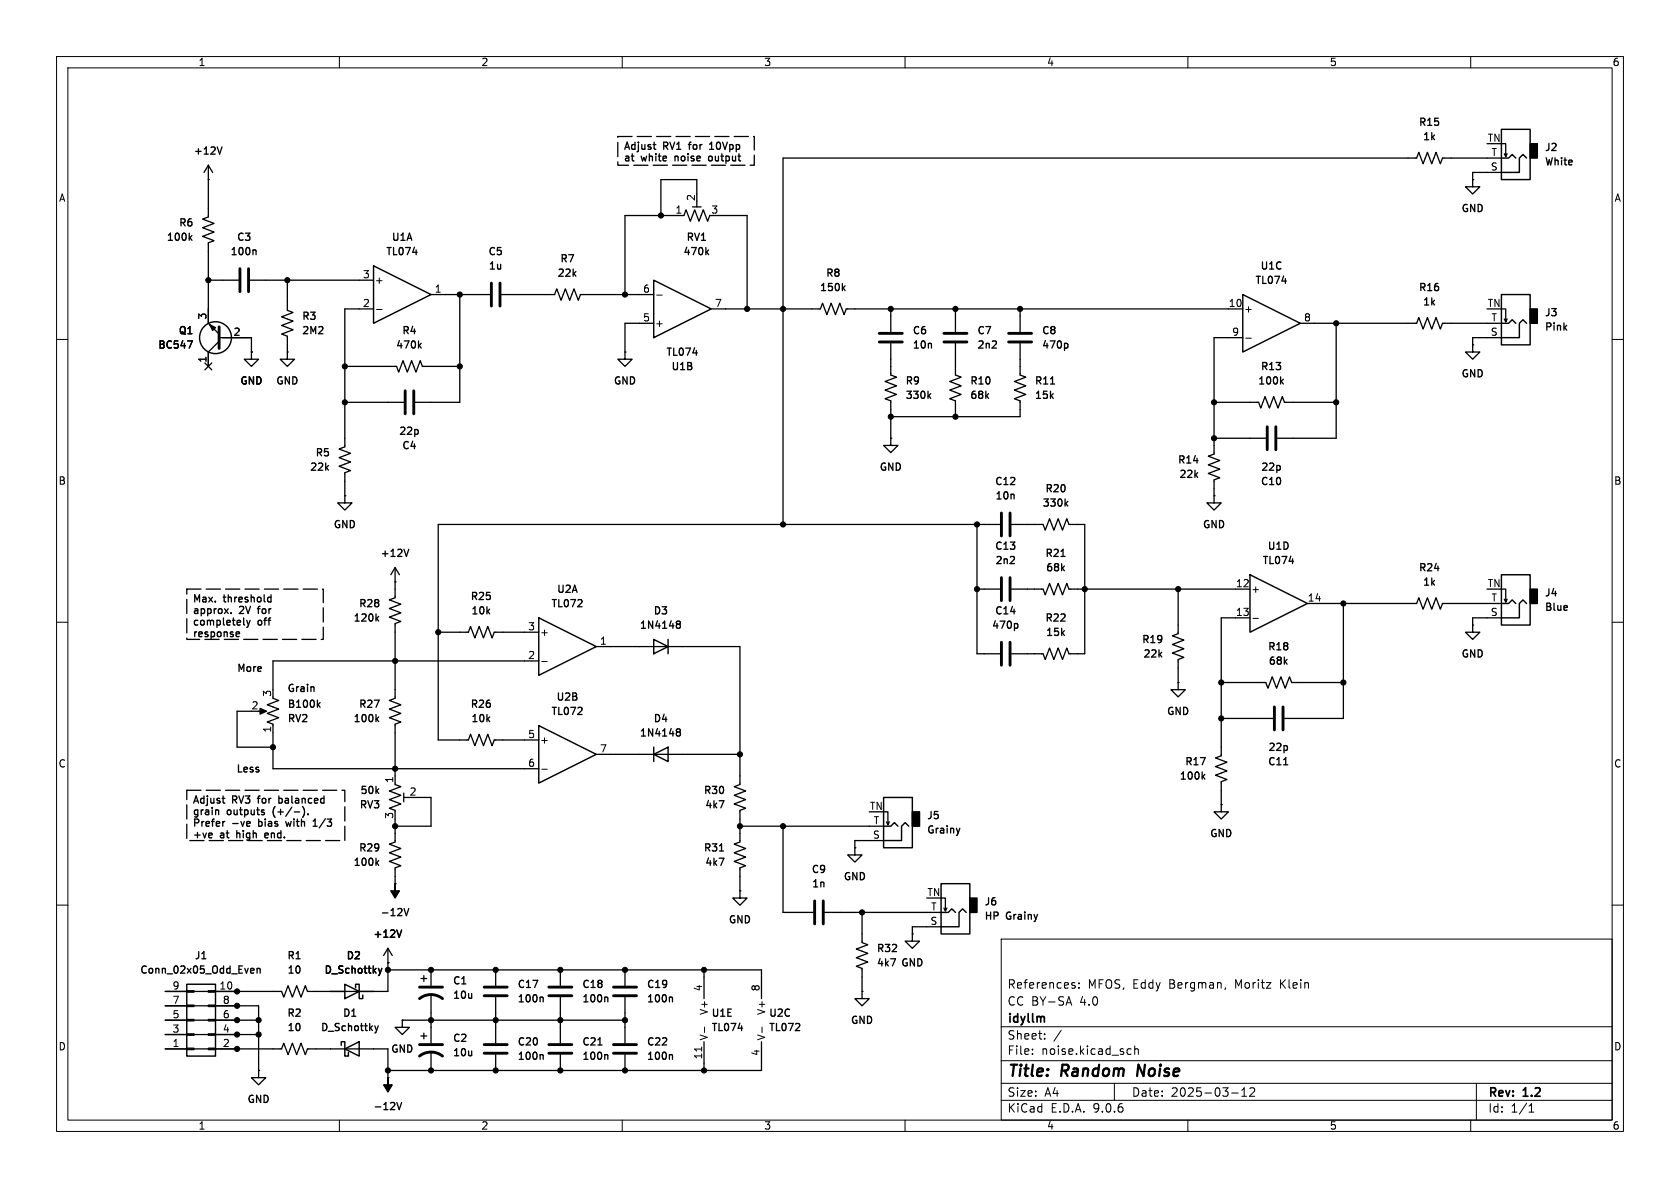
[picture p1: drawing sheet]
<svg xmlns="http://www.w3.org/2000/svg" width="297mm" height="210mm" viewBox="0 0 297 210" stroke-linecap="round" stroke-linejoin="round" font-family="sans-serif">
<g fill="none" stroke="#000" stroke-width=".18">
<path d="M10 10h277v190h-277zM12 12h273v186h-273zM60 10v2M110 10v2M160 10v2M210 10v2M260 10v2M66.6 54.7h.9M116.1 52.2h1M220.2 59.8h1M10 60h2M285 60h2"/>
<path d="M10 110h2M95.8 116.9h.9M221.5 109.3h1M285 110h2M95.8 136h.9M10 160h2M177 166h108v32h-108zM188.6 177.3h.7M189 176.2l.5 1.5M189.7 174.2l.3 .1 .1 .2-.2 .2h-.3M189.7 173.7l.3 .1M190.7 174.6v.1"/>
<path d="M190.7 173.8v.1M216.7 174.6l-.2 .3M285 160h2M60 198v2M110 198v2M124 185.1v.7M124.6 181.6v.9M134.7 181.6v.9M160 198v2M177 194.5h108M177 191.5h108M177 187.5h108"/>
<path d="M177 181.5h108M182.5 186.3v.1M182.5 185.5v.1M184.7 183.6v.1M184.7 182.8v.1M187.6 182.1l-1.3 2M197 191.5v3M199.5 185.4l.5 .1M200 186.3l-.5 .1M200.6 185.5l.2-.1 .4 .1v.9M200.6 184.9v1.5M210 198v2"/>
<path d="M217.7 193.2h1.2M219.5 193.8h.9M219.5 192.7l.5-.4v1.5M221 192.4l.5-.1 .2 .1 .1 .3-.9 1.1h.9M260 198v2M261 191.5v6.5M270.3 196.6h.9M270.3 195.5l.4-.4v1.5"/>
</g>
<path d="M201.3 188.2l-.3 2" fill="none" stroke="#000" stroke-width=".4"/>
<g fill="none" stroke="#000" stroke-width=".51">
<path d="M38.7 57.8v3.8M42.4 47.5v4.1M43.9 47.5v4.1M86.9 50v4.1M88.4 50v4.1M155.4 58.9h4.1M166.9 58.9h4M178.3 58.9h4.1M71.6 69.1v4.1M73.2 69.1v4.1M155.4 60.5h4.1M166.9 60.5h4"/>
<path d="M178.3 60.5h4.1M224 75.4v4.1M225.6 75.4v4.1M177 90.7v4M178.6 90.7v4M177 102.1v4.1M177 113.5v4.1M178.6 102.1v4.1M178.6 113.5v4.1M225.3 125v4M226.8 125v4M144 159.3v4"/>
<path d="M145.5 159.3v4M74.2 176.5a3.3 3.3 0 0 1 4 0M74.2 174.5h4M85.6 176h4.1M85.6 174.5h4.1M97 176h4.1M97 174.5h4.1M108.5 176h4M108.5 174.5h4M74.2 186.7a3.3 3.3 0 0 1 4 0M74.2 184.7h4M85.6 186.2h4.1"/>
<path d="M85.6 184.7h4.1M97 186.2h4.1M97 184.7h4.1M108.5 186.2h4M108.5 184.7h4"/>
</g>
<g fill="none" stroke="#000" stroke-width=".23">
<path d="M36.8 31.8h.1M36.8 29.2v9.2l-1 .3 2 .8-2 .8 2 .7-2 .8 2 .7-1 .4v14.3l1.9 1.9M36.8 29.2l-.7 1.3M36.8 29.2l.8 1.3M39.2 26l-.4 1.2M110.4 26.4l.5-1.3 .4 1.3M111.8 27.2v1.1M112.3 25.1v1.3M112.9 25.1l-.1 .1M112.9 25.1v.1M112.9 25.1v.2M114.8 27.2v1.2"/>
<path d="M115.5 25.6h.4M115.6 25.1v1.1l.3 .2M115.9 27.2h.1M115.9 27.2v.1M116.6 27.2v1.1M117.9 25.2l-.6-.1v1.3M118.4 25.1l.4 1.3 .5-1.3M119.9 25.3l.1-.2v1.3M121.6 27.2h.1M121.6 27.2v.1M122.2 25.1l-.3 .1M122.4 36.6h1.6"/>
<path d="M123.2 34.3v-2.5h-6.4v6.3M123.2 35.6v1M125.4 26.4h.8M125.4 25.5l.4-.4v1.3M125.5 38.1l-.4 1-.8-2-.7 2-.8-2-.8 2-.7-2-.4 1h-10.4v14M125.7 27.6l-.3 .1-.1 .1v.5l.4 .1M126.8 25.2h.4M127 38.1h5.1v16.5M127.6 27.2v1.1M127.7 25.1l.5 1.3 .4-1.3M130.6 27.2v1.1M260.3 31.8v1.2h1.3l-1.3 1.3-1.2-1.3h1.2"/>
<path d="M260.3 31.8h.1M265.4 27.9h-10.4l-.4 1.1-.7-2.1-.8 2.1-.8-2.1-.7 2.1-.8-2.1-.4 1h-112v64.8M265.4 25.4h.8v2.3l.2-.5M265.4 30.5h-5.1v1.3M265.9 27.2l.3 .5M33.6 42l.3 .5M33.9 41.6l-.4 .5M36.8 49.5h5.4M38.7 59.7h5.7v2.5M44.2 49.5h21.8M44.9 44.2l.4 .2v.6M50.8 49.5v5.4l1 .3-2 .8 2 .8-2 .7 2 .8-2 .8 1 .3v2.8"/>
<path d="M66 54.6h-5v24.4l-1.1 .4 2.1 .7-2.1 .8 2.1 .8-2.1 .7 2.1 .8-1 .4v4M73 44.6h.8M76.2 52.1h10.4M81.3 52.1v19h-7.9M88.6 52.1h9.4l.4-1 .8 2 .7-2 .8 2 .8-2 .7 2 .4-1h13M115.6 57.2h-5.1v5M124.9 44.5l.4 .5M125.3 44.2l-.5 .5M125.7 54.6h19.3l.4-1 .8 2 .7-2 .8 2 .8-2 .7 2 .4-1h70.1M149 50.9l.4 .5M149.4 50.5l-.5 .5M157.5 54.6v4.1"/>
<path d="M168.9 54.6v4.1M180.3 54.6v4.1M219.7 59.7h-5.1v20.6l-1 .3 2 .8-2 .8 2 .7-2 .8 2 .8-1 .3v2.8M226.6 49.7h.8M229.9 57.2h20.5l.4-1.1 .8 2.1 .7-2.1 .8 2.1 .8-2.1 .7 2.1 .4-1h10.4M236.2 57.2v20.3h-10.4M265.4 54.6h.8v2.3l.2-.5M265.4 59.7h-5.1v1.3M265.9 56.4l.3 .5M33.2 60.3h.8l-.5 1.2M36.2 64.2l1.2 1.2M37.4 64.2l-1.2 1.2"/>
<path d="M38.7 60.3l-1.9 1.9v2.6M44.4 62.2v1.3h1.3l-1.3 1.3-1.2-1.3h1.2M44.4 62.2h.1M50.8 62.2v1.3h1.3l-1.3 1.3-1.3-1.3h1.3M50.8 62.2h.1M61 64.8h9.1l.4 1 .7-2 .8 2 .8-2 .7 2 .8-2 .4 1h6.6M61 71.1h10.4M73.9 76v.7M74.1 61.1l.4 .4M74.5 60.7l-.5 .5M110.5 62.2v1.3h1.3l-1.3 1.3-1.3-1.3h1.3M110.5 62.2h.1"/>
<path d="M122.5 62.4h.8M157.5 77.5v1.2h1.2l-1.2 1.3-1.3-1.3h1.3M157.5 77.5h.1M157.5 60.7v5.6l1 .4-2 .7 2 .8-2 .8 2 .7-2 .8 1 .4v6.6M164.2 69.9l.3 .5M164.5 69.6l-.4 .5M164.6 60.7l.1 .8M168.9 60.7v5.6l1 .4-2 .7 2 .8-2 .8 2 .7-2 .8 1 .4v2.8M175.4 61.5h.8M176.1 60.4v.4M180.3 60.7v5.6l1.1 .4-2.1 .7 2.1 .8-2.1 .8 2.1 .7-2.1 .8 1 .4v2.8h-22.8M185.7 67.9h.7"/>
<path d="M188.3 60.7h.4l.1 .2-.1 .5-.4 .1M214.6 71.1h7.9l.4 1 .7-2 .8 2 .8-2 .7 2 .8-2 .4 1h9.1M214.6 77.5h9.2M226.5 67.4l.4 .5M226.9 67l-.5 .5M260.3 61v1.2h1.3l-1.3 1.3-1.2-1.3h1.2M260.3 61h.1M61 87.6v1.3h1.2l-1.2 1.3-1.3-1.3h1.3M61 87.6h.1M72.3 97.1l-.5 1.3M172.7 92.7v22.9h4.1M176.8 92.7h-99.3v38.1h5.3l.4-1 .7 2 .8-2 .8 2 .7-2 .8 2 .4-1h7.8"/>
<path d="M178.6 99.6h.7M178.8 92.7h5.6l.4 1 .7-2 .8 2 .8-2 .7 2 .8-2 .4 1h2.8v22.9h-2.8l-.4-1-.8 2-.7-2-.8 2-.8-2-.7 2-.4-1h-5.6M179.2 87.4l.1 .8M179.3 98.5v.4M187.6 98.4h.7M188.4 89l.4 .5M188.8 88.6l-.5 .5M214.6 87.6v1.3h1.3l-1.3 1.3-1.2-1.3h1.2M214.6 87.6h.1M226.3 82.4v.6M227.9 99.2h.8M34.4 106.4v-1.3l.4 .9 .5-.9v1.3"/>
<path d="M39.5 109.2v1.1M39.6 105.1v1.1M39.7 107.6l.7 .9M40.4 107.6l-.7 .9M40.4 105.1v1.3M40.8 108.3v.2M41.3 109.2v1.1M41.7 112.4l.2 .1h.4M43.1 109.2v1.1l.2 .2M43.4 107.2l.5 1.3 .4-1.3M43.6 109.7l.3 .8M43.9 110.5l-.3 .4"/>
<path d="M44.2 109.7l-.3 .8M44.4 105.1v1.3M46.7 105.1v1.1M47.4 106.3l.1 .1h.4M47.9 105.1v1.3M47.9 105.6h-.4l-.1 .1M66.6 109.3l.4 .5M67 108.9l-.5 .5M69.8 100.3v5.4l-1 .3 2.1 .8-2.1 .8 2.1 .7-2.1 .8 2.1 .8-1.1 .3v13.2l-1 .4 2.1 .8-2.1 .7 2.1 .8-2.1 .8 2.1 .7-1.1 .4v10.4M69.8 102.9h.1M69.8 100.3l-.7 1.3M69.8 100.3l.8 1.3"/>
<path d="M77.5 111.8h5.3l.4-1.1 .7 2.1 .8-2.1 .8 2.1 .7-2.1 .8 2.1 .4-1h7.8M95.2 116.8h-46.9v5.1M102.1 107.3h.8M102.8 106.1v.4M105.4 114.3h25.4v24.4l-1 .4 2 .7-2 .8 2 .8-2 .7 2 .8-1 .4v5.5l-1 .4 2 .8-2 .7 2 .8-2 .8 2 .7-1 .4v4.1M119.6 109.9l.2-.1 .4 .1 .1 .2-.3 .2M119.6 110.2l.2 .1M119.8 110.3h.2M119.8 110.3l-.2 .2M120 110.3l.3 .3-.1 .3-.2 .2-.4-.2M172.7 104.1h4.1M178.8 104.1h5.6l.4 1.1 .7-2.1 .8 2.1 .8-2.1 .7 2.1 .8-2.1 .4 1h32"/>
<path d="M179.5 110.2l.3 .1 .1 .2v.4l-.4 .2M208.3 104.1v7.9l-1 .4 2 .8-2 .7 2 .8-2 .7 2 .8-1 .4v4.1M221 109.2h-5.1v24.4l-1 .4 2 .7-2 .8 2 .8-2 .7 2 .8-1 .4v4M231.1 106.7h19.3l.4-1 .8 2 .7-2 .8 2 .8-2 .7 2 .4-1h10.4M237.5 106.7v20.3h-10.4M260.3 110.5v1.3h1.3l-1.3 1.2-1.2-1.2h1.2M260.3 110.5h.1M265.4 104.1h.8v2.3l.2-.5M265.4 109.2h-5.1v1.3M265.9 105.9l.3 .5M277 107.1l.1 .2-.6 .2M44.4 125.7h-2.5v6.4h6.4"/>
<path d="M45.7 125.7h1M48.3 123.4l1 .4-2.1 .8 2.1 .7-2.1 .8 2.1 .8-2.1 .7 1.1 .4v7.9h46.9M55.5 121.5v.7M56.2 124.6l.4 .4M56.6 124.2l-.5 .5M66.6 127.1l.4 .5M67 126.7l-.5 .5M69.8 138.7l1.1 .4-2.1 .7 2.1 .8-2.1 .8 2.1 .7-2.1 .8 1 .4v.2M102.1 126.3h.8M102.8 125.2v.4M105.4 133.4h25.4M119.6 129.3l.2 .1"/>
<path d="M119.6 129l.2-.2 .4 .1 .1 .2-.3 .3M119.8 129.4h.2M119.8 129.4l-.2 .1M120 129.4l.3 .2-.1 .4-.2 .1-.4-.1M208.3 120.7v1.2h1.2l-1.2 1.3-1.3-1.3h1.3M208.3 120.7h.1M212.6 137.3l.4 .4M213 136.9l-.5 .5M215.9 120.7h7.9l.4 1 .7-2.1 .8 2.1 .7-2.1 .8 2.1 .8-2.1 .3 1.1h9.2M215.9 127h9.1M226.9 135.2h.8M227.5 131.9v.6"/>
<path d="M34.2 142l.5-1.3 .4 1.3M34.4 144.8v1.3M34.9 147.1v1M36.1 140.7v1.3M36.7 140.7l-.1 .1M36.7 140.7v.1M37.4 148l-.1 .1M37.4 147.3l.1 .3-.6 .1M38.7 143.4v.6M39.3 141.1h.4M39.4 140.7v1.1l.3 .2M39.7 145.2l-.3 .3"/>
<path d="M40.2 146.8v1.1M41.7 140.8l-.6-.1v1.3M41.9 146.8v1.3M42.2 140.7l.4 1.3 .5-1.3M42.5 142.7v1.1M43.4 140.7h.8l-.5 .5M44.2 146l-.2 .1M44.2 145.5l-.6 .1M44.8 146.8v1.3M45.6 142.7v1.1M45.7 144.8v1.3M46 140.7l-.3 .1"/>
<path d="M46.4 143.6l.3 .1 .1 .1-.2 .2h-.3M46.9 147.3l-.1 .6 .2 .2h.2M46.9 144.8l-.1 .1M46.9 144.8v.1M47.4 147.6l-.6 .1M49.3 141.9l.4 .1M49.3 140.7v1.3M49.7 146.8v1.3M49.7 141.1l-.4 .1M50.5 145.2l.3 .9 .2-.6M51.6 140.7v1.1M51.6 142.7l-1.1 1.6"/>
<path d="M52 143.5h1M52.6 144.8v1.1M53.3 144.8v1.3M53.8 143.1v.9l-.3 .5M54.4 143.9v.1M55.3 146.1h.8M55.3 145.2l.4-.4v1.3M57.3 140.7v1.3M57.5 144.7l-1.1 1.7M66.6 152.5l.4 .5M67 152.1l-.5 .5M69.8 156.2h.1"/>
<path d="M69.8 144.8v4l-1 .4 2.1 .8-2.1 .7 2.1 .8-2.1 .8 2.1 .7-1.1 .4v2.8M71.4 140.2v1.5M71.4 141h1M73.7 141h2.5v5.1h-6.4M127.1 141.5h.9l-.6 1.3M127.1 151.7h.9l-.6 1.3M127.2 150.4h.7M130.8 157.5v1.3h1.3l-1.3 1.2-1.3-1.2h1.3M130.8 157.5h.1M130.8 146.1h25.4M138.4 146.1v15.2h5.4M151.1 149.9v1.2h1.3l-1.3 1.3-1.2-1.3h1.2"/>
<path d="M151.1 149.9h.1M156.2 143.5h.8v2.3l.2-.5M156.2 148.6h-5.1v1.3M156.7 145.3l.3 .5M166.4 158.8h.7v2.2l.3-.5M169.7 146.4l-.3 .9M215.9 142.2v1.3h1.3l-1.3 1.3-1.3-1.3h1.3M215.9 142.2h.1M29.2 177.8h16.5v11.4M33 177.7h1.3v.2h-1.3zM33 175.1h1.3v.3h-1.3zM35.7 169.5h.7"/>
<path d="M36.8 177.7h1.3v.2h-1.3zM36.8 175.1h1.3v.3h-1.3zM44.5 171.2h.3l.1 .3-.6 .1M44.8 172h-.3M45.4 171.3l.2-.1h.3l.1 .8M45.4 171.2v.8M66.9 171.2l.3 .8M67.2 172l-.3 .4M67.5 171.2l-.3 .8M68.6 170.2h.1M68.6 167.6v7.7h-14.2l-.4-1.1-.8 2.1-.7-2.1-.8 2.1-.8-2.1-.7 2.1-.4-1h-20.6M68.6 171.5h66v5"/>
<path d="M68.6 167.6l-.8 1.3M68.6 167.6l.7 1.3M71 164.4l-.4 1.3M71.4 160.6l.4 1.3 .5-1.3M74.4 173h1M74.9 172.5v1M76.2 171.5v2.7M76.2 175.8v8.6M83.4 175.6v.9M83.4 176.3l-.1 .1M87.6 171.5v2.7M87.6 176.3v8.1"/>
<path d="M95.7 176.3l.3 .1v.7M99.1 171.5v2.7M99.1 176.3v8.1M107.1 176.3l.4 .1v.7M110.5 171.5v2.7M110.5 176.3v8.1M118.5 176.3l.4 .1v.7M124.5 171.5v5M145.8 161.3h20.6M152.4 175.3v1.2h-1.3l1.3 1.3 1.3-1.3h-1.3M152.4 175.3h.1M152.4 161.3v5.3l1 .4-2 .8 2 .7-2 .8 2 .8-2 .7 1 .4v4.1"/>
<path d="M157.5 169.5h.8l-.5 1.3M161.3 165.1v1.3h1.3l-1.3 1.2-1.3-1.2h1.3M161.3 165.1h.1M166.4 163.8h-5.1v1.3M166.9 160.5l.2 .5M29.2 185.4h20.6l.4-1 .7 2 .8-2 .8 2 .7-2 .8 2 .4-1h14.2v5.1M29.2 182.9h16.5M29.2 180.3h16.5M33 185.3h1.3v.2h-1.3zM33 182.8h1.3v.2h-1.3zM33 180.2h1.3v.3h-1.3zM36.8 185.3h1.3v.2h-1.3z"/>
<path d="M36.8 182.8h1.3v.2h-1.3zM36.8 180.2h1.3v.3h-1.3zM45.7 189.2v1.3h1.3l-1.3 1.3-1.3-1.3h1.3M45.7 189.2h.1M66.3 181.3l.3 .9M66.6 182.2l-.3 .4M66.9 181.3l-.3 .9M68.6 190.5h.1M70.2 194.9l.4 1.3 .4-1.3M71.1 180.3v1.3h1.3l-1.3 1.3-1.3-1.3h1.3M71.1 180.3h.1M71.1 180.3h39.4"/>
<path d="M74.4 183.1h1M74.9 182.6v1M76.2 185.9v3.3M83.4 185.8v.8M83.4 186.5l-.1 .1M87.6 186.4v2.8M95.7 186.4l.3 .2v.7M99.1 186.4v2.8M105.7 184.7h.7M107.1 186.4l.4 .2v.7M110.5 186.4v2.8M118.5 186.4l.4 .2v.7"/>
<path d="M124.5 184.2v5M130.5 181.8h.8M134.6 184.2v5h-66M140.6 182.2h.8M141.3 181v.5"/>
</g>
<g fill="none" stroke="#000" stroke-width=".25">
<path d="M265.4 22.9h5.1v8.9h-5.1zM265.4 27.9h1.3l.6-.6 .7 .6M269.9 27.9l-.7-.6-.6 .6v2.6h-3.2M66 47l10.2 5.1-10.2 5.1zM115.6 49.5l10.1 5.1-10.1 5.1zM219.7 52.1l10.2 5.1-10.2 5zM265.4 52.1h5.1v8.9h-5.1zM265.4 57.2h1.3l.6-.7 .7 .7M269.9 57.2l-.7-.7-.6 .7v2.5h-3.2M95.2 109.2l10.2 5.1-10.2 5.1zM115.6 113l2.5 1.3-2.5 1.3zM118.1 113v2.6"/>
<path d="M221 101.6l10.1 5.1-10.1 5.1zM265.4 101.6h5.1v8.9h-5.1zM265.4 106.7h1.3l.6-.7 .7 .7M269.9 106.7l-.7-.7-.6 .7v2.5h-3.2M95.2 128.3l10.2 5.1-10.2 5zM115.6 133.4l2.5-1.3v2.5zM115.6 132.1v2.5M156.2 141h5.1v8.9h-5.1zM156.2 146.1h1.3l.6-.7 .6 .7M160.7 146.1l-.7-.7-.6 .7v2.5h-3.2M166.4 156.2h5v8.9h-5zM33 174h5.1v12.7h-5.1z"/>
<path d="M61 174l2.5 1.3-2.5 1.2zM62.9 174.6v-.6h.6v2.5h.6v-.6M166.4 161.3h1.2l.7-.6 .6 .6M170.8 161.3l-.6-.6-.7 .6v2.5h-3.1M60.3 184.8v-.6h.7v2.5h.6v-.6M61 185.4l2.5-1.2v2.5z"/>
<circle cx="38.1" cy="59.7" r="2.82"/>
</g>
<path d="M37.1 57.4l1 .5-.5 .5zM46 125.2l1.1 .5-1.1 .5zM69.8 156.2v1.3h.8l-.8 1.3-.7-1.3h.7zM68.6 190.5v1.3h.7l-.7 1.2-.8-1.2h.8z" fill="#000" stroke="#000" stroke-width=".23"/>
<path d="M270.5 25.4h1.3v2.5h-1.3zM270.5 54.6h1.3v2.6h-1.3zM270.5 104.1h1.3v2.6h-1.3zM161.3 143.5h1.3v2.6h-1.3zM171.4 158.8h1.3v2.5h-1.3z" fill="#000" stroke="#000" stroke-width=".25"/>
<path d="M109.2 24.1h24.1v5.1h-24.1zM33 104.1h24.1v8.9h-24.1zM33 139.7h28v8.9h-28z" fill="none" stroke="#000" stroke-width=".23" stroke-dasharray="2.5 .9"/>
<g fill="#000" stroke="#000" stroke-width=".18">
<circle cx="116.8" cy="38.1" r=".46"/>
<circle cx="36.8" cy="49.5" r=".46"/>
<circle cx="50.8" cy="49.5" r=".46"/>
<circle cx="81.3" cy="52.1" r=".46"/>
<circle cx="110.5" cy="52.1" r=".46"/>
<circle cx="132.1" cy="54.6" r=".46"/>
<circle cx="138.4" cy="54.6" r=".46"/>
<circle cx="157.5" cy="54.6" r=".46"/>
<circle cx="168.9" cy="54.6" r=".46"/>
<circle cx="180.3" cy="54.6" r=".46"/>
<circle cx="236.2" cy="57.2" r=".46"/>
<circle cx="61" cy="71.1" r=".46"/>
<circle cx="61" cy="64.8" r=".46"/>
<circle cx="81.3" cy="64.8" r=".46"/>
<circle cx="157.5" cy="73.7" r=".46"/>
<circle cx="168.9" cy="73.7" r=".46"/>
<circle cx="214.6" cy="77.5" r=".46"/>
<circle cx="214.6" cy="71.1" r=".46"/>
<circle cx="236.2" cy="71.1" r=".46"/>
<circle cx="138.4" cy="92.7" r=".46"/>
<circle cx="172.7" cy="92.7" r=".46"/>
<circle cx="69.8" cy="116.8" r=".46"/>
<circle cx="77.5" cy="111.8" r=".46"/>
<circle cx="172.7" cy="104.1" r=".46"/>
<circle cx="191.8" cy="104.1" r=".46"/>
<circle cx="208.3" cy="104.1" r=".46"/>
<circle cx="237.5" cy="106.7" r=".46"/>
<circle cx="48.3" cy="132.1" r=".46"/>
<circle cx="69.8" cy="135.9" r=".46"/>
<circle cx="130.8" cy="133.4" r=".46"/>
<circle cx="215.9" cy="120.7" r=".46"/>
<circle cx="215.9" cy="127" r=".46"/>
<circle cx="237.5" cy="120.7" r=".46"/>
<circle cx="69.8" cy="146.1" r=".46"/>
<circle cx="130.8" cy="146.1" r=".46"/>
<circle cx="138.4" cy="146.1" r=".46"/>
<circle cx="41.9" cy="175.3" r=".46"/>
<circle cx="41.9" cy="177.8" r=".46"/>
<circle cx="68.6" cy="171.5" r=".46"/>
<circle cx="76.2" cy="171.5" r=".46"/>
<circle cx="87.6" cy="171.5" r=".46"/>
<circle cx="99.1" cy="171.5" r=".46"/>
<circle cx="110.5" cy="171.5" r=".46"/>
<circle cx="124.5" cy="171.5" r=".46"/>
<circle cx="152.4" cy="161.3" r=".46"/>
<circle cx="41.9" cy="180.3" r=".46"/>
<circle cx="41.9" cy="182.9" r=".46"/>
<circle cx="41.9" cy="185.4" r=".46"/>
<circle cx="45.7" cy="180.3" r=".46"/>
<circle cx="45.7" cy="182.9" r=".46"/>
<circle cx="68.6" cy="189.2" r=".46"/>
<circle cx="76.2" cy="180.3" r=".46"/>
<circle cx="76.2" cy="189.2" r=".46"/>
<circle cx="87.6" cy="180.3" r=".46"/>
<circle cx="87.6" cy="189.2" r=".46"/>
<circle cx="99.1" cy="180.3" r=".46"/>
<circle cx="99.1" cy="189.2" r=".46"/>
<circle cx="110.5" cy="180.3" r=".46"/>
<circle cx="110.5" cy="189.2" r=".46"/>
<circle cx="124.5" cy="189.2" r=".46"/>
</g>
<g font-size="2.8">
<text x="178" y="190.9">Title:</text>
<text x="187.7" y="190.9">Random</text>
<text x="201.9" y="190.9">Noise</text>
</g>
<g font-size="2.1">
<text x="178" y="178">CC BY-SA</text>
<text x="178" y="175">References:</text>
<text x="191" y="178">4.0</text>
<text x="192.3" y="175">MFOS, Eddy</text>
<text x="206.8" y="175">Bergman,</text>
<text x="218.6" y="175">Moritz</text>
<text x="226.7" y="175">Klein</text>
<text x="178" y="184">Sheet:</text>
<text x="178" y="181.2">idyllm</text>
<text x="178" y="186.7">File:</text>
<text x="184.1" y="186.7">noise.kicad_sch</text>
<text x="178" y="196.9">KiCad</text>
<text x="178" y="194.1">Size:</text>
<text x="184.7" y="194.1">A4</text>
<text x="185.7" y="196.9">E.D.A.</text>
<text x="193.3" y="196.9">9.0.6</text>
<text x="200" y="194.1">Date:</text>
<text x="207" y="194.1">2025-03-12</text>
<text x="263" y="194.3">Rev:</text>
<text x="263" y="196.9">Id:</text>
<text x="267.1" y="196.9">1/1</text>
<text x="269.4" y="194.3">1.2</text>
</g>
<g font-size="1.8">
<text x="35" y="11.9">1</text>
<text x="85" y="11.9">2</text>
<text x="135" y="11.9">3</text>
<text x="185" y="11.9">4</text>
<text x="235" y="11.9">5</text>
<text x="285" y="11.9">6</text>
<text x="250.7" y="22.6">R15</text>
<text x="34.1" y="27.6">+12V</text>
<text x="110.2" y="27">Adjust</text>
<text x="110.2" y="29.1">at</text>
<text x="113.4" y="29.1">white</text>
<text x="117.3" y="27">RV1</text>
<text x="119.7" y="29.1">noise</text>
<text x="122.3" y="27">for</text>
<text x="126.2" y="29.1">output</text>
<text x="126.3" y="27">10Vpp</text>
<text x="251.4" y="25.1">1k</text>
<text x="262.9" y="25.1">TN</text>
<text x="263.6" y="27.7">T</text>
<text x="272.9" y="27">J2</text>
<text x="272.9" y="29.6">White</text>
<text x="10.3" y="35.9">A</text>
<text x="122.9" y="35.6" transform="rotate(-90 122.9 35.6)">2</text>
<text x="263.5" y="30.2">S</text>
<text x="285.3" y="35.9">A</text>
<text x="31.5" y="40.3">R6</text>
<text x="119.3" y="37.8">1</text>
<text x="125.7" y="37.8">3</text>
<text x="258.2" y="37.8">GND</text>
<text x="29.3" y="42.9">100k</text>
<text x="40.6" y="45.4">100n</text>
<text x="41.7" y="42.9">C3</text>
<text x="68.1" y="45.4">TL074</text>
<text x="69.1" y="42.9">U1A</text>
<text x="86.2" y="45.4">C5</text>
<text x="86.2" y="48">1u</text>
<text x="98.9" y="46.7">R7</text>
<text x="120.6" y="45.4">470k</text>
<text x="121.2" y="42.9">RV1</text>
<text x="222.7" y="48">U1C</text>
<text x="64.1" y="49.3">3</text>
<text x="66.2" y="50.4">+</text>
<text x="76.8" y="51.8">1</text>
<text x="98.4" y="49.2">22k</text>
<text x="113.6" y="51.8">6</text>
<text x="144.8" y="51.8">150k</text>
<text x="145.9" y="49.2">R8</text>
<text x="221.8" y="50.5">TL074</text>
<text x="250.7" y="51.8">R16</text>
<text x="31.4" y="59.4">Q1</text>
<text x="36.6" y="56.6" transform="rotate(-90 36.6 56.6)">3</text>
<text x="41.2" y="59.4">2</text>
<text x="53.2" y="56.9">R3</text>
<text x="53.2" y="59.4">2M2</text>
<text x="64.1" y="54.4">2</text>
<text x="70.9" y="59.4">R4</text>
<text x="113.6" y="56.9">5</text>
<text x="115.7" y="58">+</text>
<text x="126.3" y="54.4">7</text>
<text x="161.2" y="59.4">C6</text>
<text x="172.6" y="59.4">C7</text>
<text x="184" y="59.4">C8</text>
<text x="217.1" y="54.4">10</text>
<text x="217.7" y="59.4">9</text>
<text x="219.8" y="55.5">+</text>
<text x="230.4" y="56.9">8</text>
<text x="251.4" y="54.3">1k</text>
<text x="262.9" y="54.4">TN</text>
<text x="263.5" y="59.4">S</text>
<text x="263.6" y="56.9">T</text>
<text x="272.9" y="56.2">J3</text>
<text x="272.9" y="58.8">Pink</text>
<text x="27.8" y="61.9">BC547</text>
<text x="36.6" y="64.2" transform="rotate(-90 36.6 64.2)">1</text>
<text x="69.8" y="61.9">470k</text>
<text x="117.6" y="63.2">TL074</text>
<text x="118.5" y="65.7">U1B</text>
<text x="161.2" y="61.9">10n</text>
<text x="172.6" y="61.9">2n2</text>
<text x="184" y="61.9">470p</text>
<text x="222.7" y="65.7">R13</text>
<text x="42.3" y="68.3">GND</text>
<text x="48.6" y="68.3">GND</text>
<text x="108.3" y="68.3">GND</text>
<text x="159.9" y="68.3">R9</text>
<text x="159.9" y="70.8">330k</text>
<text x="171.3" y="70.8">68k</text>
<text x="171.3" y="68.3">R10</text>
<text x="182.8" y="70.8">15k</text>
<text x="182.8" y="68.3">R11</text>
<text x="222.2" y="68.3">100k</text>
<text x="258.2" y="67">GND</text>
<text x="70.4" y="77.2">22p</text>
<text x="54.6" y="83.5">22k</text>
<text x="55.6" y="81">R5</text>
<text x="70.9" y="79.7">C4</text>
<text x="155.3" y="83.5">GND</text>
<text x="208.1" y="82.3">R14</text>
<text x="222.8" y="83.5">22p</text>
<text x="10.3" y="85.9">B</text>
<text x="175.7" y="86.1">C12</text>
<text x="175.8" y="88.6">10n</text>
<text x="184.1" y="89.9">330k</text>
<text x="184.6" y="87.3">R20</text>
<text x="208.3" y="84.8">22k</text>
<text x="222.7" y="86.1">C10</text>
<text x="285.3" y="85.9">B</text>
<text x="58.8" y="93.7">GND</text>
<text x="212.5" y="93.7">GND</text>
<text x="67.1" y="98.8">+12V</text>
<text x="175.7" y="97.5">C13</text>
<text x="175.8" y="100">2n2</text>
<text x="184.6" y="98.8">R21</text>
<text x="184.8" y="101.3">68k</text>
<text x="223" y="100">TL074</text>
<text x="223.9" y="97.5">U1D</text>
<text x="250.7" y="101.3">R24</text>
<text x="34" y="107">Max.</text>
<text x="39.6" y="107">threshold</text>
<text x="63.3" y="107.7">R28</text>
<text x="83" y="106.4">R25</text>
<text x="97.3" y="107.7">TL072</text>
<text x="98.3" y="105.1">U2A</text>
<text x="218.4" y="103.9">12</text>
<text x="221.1" y="105">+</text>
<text x="231.1" y="106.4">14</text>
<text x="251.4" y="103.8">1k</text>
<text x="262.9" y="103.9">TN</text>
<text x="263.6" y="106.4">T</text>
<text x="272.9" y="105.8">J4</text>
<text x="34" y="109.1">approx.</text>
<text x="34" y="111.1">completely</text>
<text x="34" y="113.2">response</text>
<text x="42.4" y="109.1">2V</text>
<text x="45.7" y="111.1">off</text>
<text x="46.1" y="109.1">for</text>
<text x="62.3" y="110.2">120k</text>
<text x="83.2" y="108.9">10k</text>
<text x="93.3" y="111.5">3</text>
<text x="95.4" y="112.6">+</text>
<text x="112.9" y="111.5">1N4148</text>
<text x="115.4" y="108.9">D3</text>
<text x="175.2" y="111.5">470p</text>
<text x="175.7" y="108.9">C14</text>
<text x="184.6" y="110.2">R22</text>
<text x="184.8" y="112.7">15k</text>
<text x="218.4" y="109">13</text>
<text x="263.5" y="109">S</text>
<text x="272.9" y="108.3">Blue</text>
<text x="41.7" y="119.1">More</text>
<text x="93.3" y="116.6">2</text>
<text x="106" y="114">1</text>
<text x="201.7" y="114">R19</text>
<text x="202" y="116.5">22k</text>
<text x="224" y="115.3">R18</text>
<text x="224.1" y="117.8">68k</text>
<text x="258.2" y="116.5">GND</text>
<text x="44.4" y="125.5">2</text>
<text x="48" y="123.3" transform="rotate(-90 48 123.3)">3</text>
<text x="50.6" y="122.6">Grain</text>
<text x="50.7" y="125.4">B100k</text>
<text x="63.3" y="125.4">R27</text>
<text x="83" y="125.4">R26</text>
<text x="98.2" y="124.2">U2B</text>
<text x="48" y="129.6" transform="rotate(-90 48 129.6)">1</text>
<text x="50.7" y="128">RV2</text>
<text x="62.3" y="128">100k</text>
<text x="83.2" y="128">10k</text>
<text x="93.3" y="130.6">5</text>
<text x="95.4" y="131.7">+</text>
<text x="97.3" y="126.7">TL072</text>
<text x="112.9" y="130.5">1N4148</text>
<text x="115.4" y="128">D4</text>
<text x="206.1" y="126.7">GND</text>
<text x="10.3" y="135.9">C</text>
<text x="41.6" y="136.9">Less</text>
<text x="93.3" y="135.6">6</text>
<text x="106" y="133.1">7</text>
<text x="209.3" y="135.6">R17</text>
<text x="224" y="135.6">C11</text>
<text x="224.1" y="133.1">22p</text>
<text x="285.3" y="135.9">C</text>
<text x="34" y="142.6">Adjust</text>
<text x="41.1" y="142.6">RV3</text>
<text x="46.1" y="142.6">for</text>
<text x="50.1" y="142.6">balanced</text>
<text x="63.4" y="143.2">RV3</text>
<text x="63.5" y="140.7">50k</text>
<text x="69.6" y="138.5" transform="rotate(-90 69.6 138.5)">1</text>
<text x="72.3" y="140.7">2</text>
<text x="124.3" y="140.7">R30</text>
<text x="124.5" y="143.2">4k7</text>
<text x="153.7" y="143.3">TN</text>
<text x="208.4" y="138.1">100k</text>
<text x="34" y="144.7">grain</text>
<text x="34" y="146.7">Prefer</text>
<text x="34" y="148.7">+ve</text>
<text x="39" y="148.7">at</text>
<text x="40.2" y="144.7">outputs</text>
<text x="41.1" y="146.7">-ve</text>
<text x="42.3" y="148.7">high</text>
<text x="46.1" y="146.7">bias</text>
<text x="47.7" y="148.7">end.</text>
<text x="48.7" y="144.7">(+/-).</text>
<text x="51.5" y="146.7">with</text>
<text x="56.7" y="146.7">1/3</text>
<text x="69.6" y="144.9" transform="rotate(-90 69.6 144.9)">3</text>
<text x="154.2" y="148.3">S</text>
<text x="154.4" y="145.8">T</text>
<text x="163.7" y="145.1">J5</text>
<text x="163.7" y="147.7">Grainy</text>
<text x="213.7" y="148.3">GND</text>
<text x="62.3" y="153.4">100k</text>
<text x="63.3" y="150.8">R29</text>
<text x="124.3" y="150.8">R31</text>
<text x="124.5" y="153.4">4k7</text>
<text x="143.3" y="154.6">C9</text>
<text x="149" y="155.9">GND</text>
<text x="143.4" y="157.2">1n</text>
<text x="163.8" y="158.5">TN</text>
<text x="164.5" y="161">T</text>
<text x="173.9" y="160.4">J6</text>
<text x="65.8" y="166.1">+12V</text>
<text x="67.1" y="162.3">-12V</text>
<text x="128.7" y="163.5">GND</text>
<text x="164.4" y="163.6">S</text>
<text x="173.9" y="162.9">HP</text>
<text x="177.9" y="162.9">Grainy</text>
<text x="24.6" y="172.4">Conn_02x05_Odd_Even</text>
<text x="34.3" y="169.9">J1</text>
<text x="50.6" y="169.9">R1</text>
<text x="50.6" y="172.4">10</text>
<text x="57.2" y="172.4">D_Schottky</text>
<text x="61.1" y="169.9">D2</text>
<text x="154.8" y="171.2">4k7</text>
<text x="154.8" y="168.6">R32</text>
<text x="159.1" y="171.2">GND</text>
<text x="30.4" y="177.5">7</text>
<text x="30.4" y="175">9</text>
<text x="38.7" y="175">10</text>
<text x="39.3" y="177.5">8</text>
<text x="79.9" y="174.3">C1</text>
<text x="79.9" y="176.9">10u</text>
<text x="91.3" y="177.5">100n</text>
<text x="91.3" y="175">C17</text>
<text x="102.8" y="177.5">100n</text>
<text x="102.8" y="175">C18</text>
<text x="114.2" y="177.5">100n</text>
<text x="114.2" y="175">C19</text>
<text x="124.2" y="175.3" transform="rotate(-90 124.2 175.3)">4</text>
<text x="125.3" y="179.5" transform="rotate(-90 125.3 179.5)">V+</text>
<text x="134.4" y="175.3" transform="rotate(-90 134.4 175.3)">8</text>
<text x="135.5" y="179.5" transform="rotate(-90 135.5 179.5)">V+</text>
<text x="10.3" y="185.9">D</text>
<text x="30.4" y="185.2">1</text>
<text x="30.4" y="182.6">3</text>
<text x="30.4" y="180.1">5</text>
<text x="39.3" y="185.2">2</text>
<text x="39.3" y="182.6">4</text>
<text x="39.3" y="180.1">6</text>
<text x="50.6" y="180">R2</text>
<text x="50.6" y="182.6">10</text>
<text x="56.6" y="182.6">D_Schottky</text>
<text x="60.5" y="180">D1</text>
<text x="79.9" y="184.5">C2</text>
<text x="91.3" y="185.1">C20</text>
<text x="102.8" y="185.1">C21</text>
<text x="114.2" y="185.1">C22</text>
<text x="125.3" y="184" transform="rotate(-90 125.3 184)">V-</text>
<text x="125.6" y="180">U1E</text>
<text x="125.6" y="182.6">TL074</text>
<text x="135.5" y="184" transform="rotate(-90 135.5 184)">V-</text>
<text x="135.8" y="180">U2C</text>
<text x="135.8" y="182.6">TL072</text>
<text x="150.2" y="181.3">GND</text>
<text x="285.3" y="185.9">D</text>
<text x="69" y="186.4">GND</text>
<text x="79.9" y="187">10u</text>
<text x="91.3" y="187.7">100n</text>
<text x="102.8" y="187.7">100n</text>
<text x="114.2" y="187.7">100n</text>
<text x="124.2" y="187.4" transform="rotate(-90 124.2 187.4)">11</text>
<text x="134.4" y="186.8" transform="rotate(-90 134.4 186.8)">4</text>
<text x="43.6" y="195.3">GND</text>
<text x="65.8" y="196.6">-12V</text>
<text x="35" y="199.9">1</text>
<text x="85" y="199.9">2</text>
<text x="135" y="199.9">3</text>
<text x="185" y="199.9">4</text>
<text x="235" y="199.9">5</text>
<text x="285" y="199.9">6</text>
</g>
</svg>
